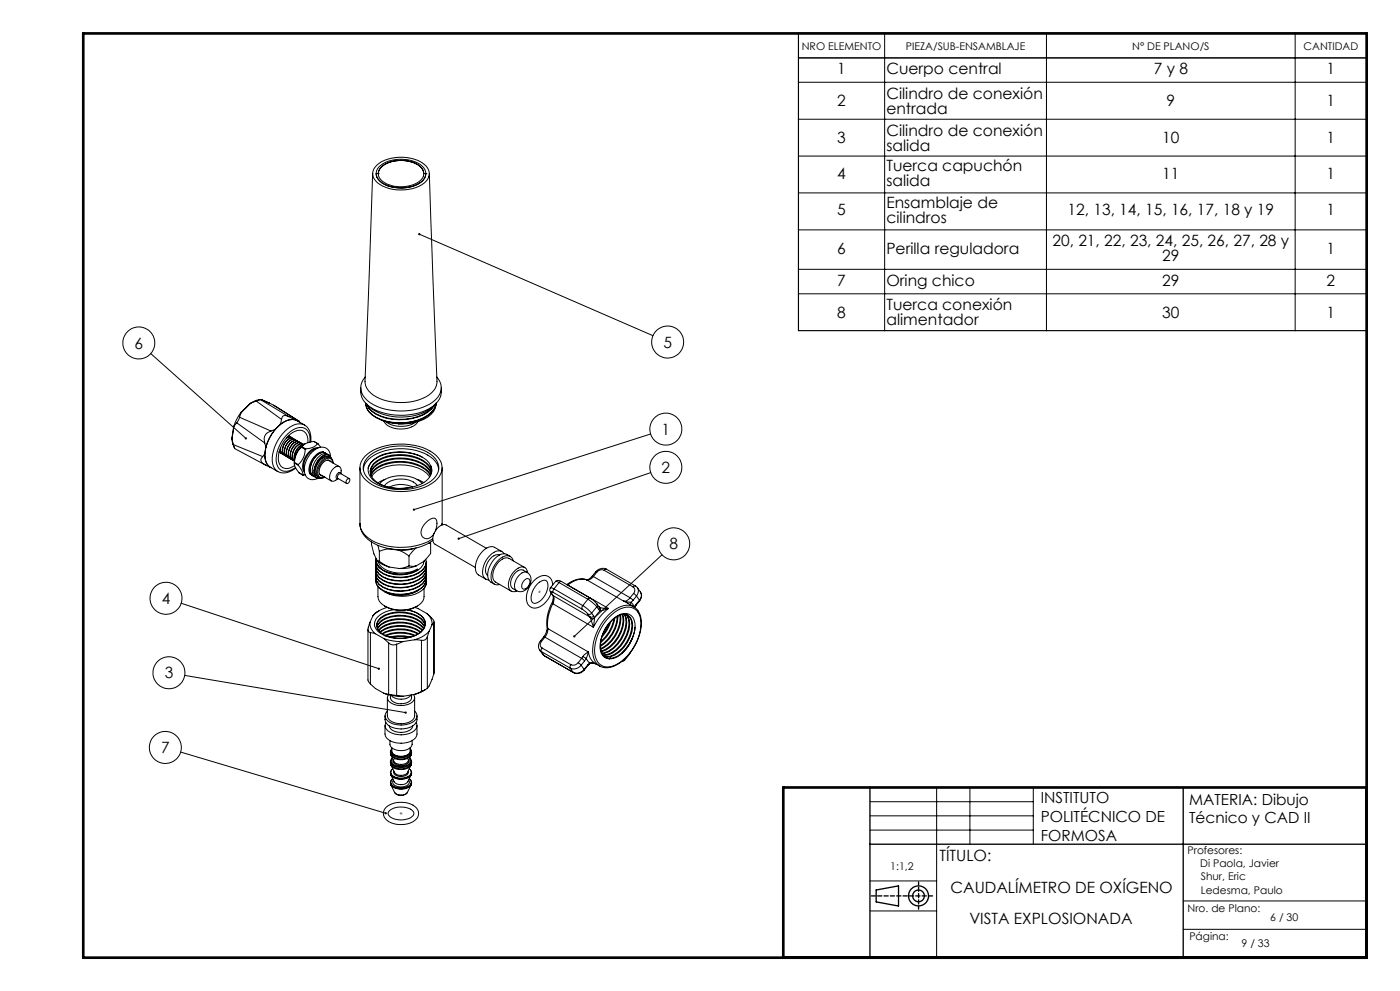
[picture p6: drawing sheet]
<svg xmlns="http://www.w3.org/2000/svg" width="420mm" height="297mm" viewBox="0 0 420 297" stroke-linecap="round" stroke-linejoin="round" font-family="sans-serif">
<g fill="none" stroke="#000" stroke-width=".4">
<path d="M261 236v51M355 236v51M261 253h149M262.9 266.7l6.7-1.2v6l-6.7-1.2z"/>
<circle cx="275.5" cy="268.5" r="3"/>
<circle cx="275.5" cy="268.5" r="1.74"/>
</g>
<g fill="none" stroke="#808080" stroke-width=".3">
<path d="M161.9 177.1l.1 .2-.3 .3zM118 227.8a3.3 3.3 0 0 1 4.8 .4 2.07 2.07 0 0 1-2.7 1.7 1.78 1.78 0 0 1-2.2-1.8z"/>
<circle cx="95.3" cy="138.9" r=".24"/>
<circle cx="120.4" cy="243.8" r=".22"/>
</g>
<g fill="none" stroke="#000" stroke-width=".3">
<path d="M265.4 10v89.1M313.9 10v89.1M388.5 10v89.1M410 17.4h-170.5M239.5 24.7h170.5M239.5 35.7h170.5M111.8 52l-2.3 62.3a6 6 0 0 0 4.5 5.2 16.2 16.2 0 0 0 15.4-1.7 4.4 4.4 0 0 0 1.7-3.5l-2.3-62.3M112.9 52h.1M112.9 52a5 5 0 0 0 4.4 4 10.5 10.5 0 0 0 9.6-2l.7-1.2M113 49.6a12.1 12.1 0 0 1 14.7 0 3.4 3.4 0 0 1-1.1 5.7 12.9 12.9 0 0 1-13.4-.6 3.2 3.2 0 0 1-.2-5.1zM113.5 52h.1M113.5 52a4.4 4.4 0 0 1 3.9-3.5 9.6 9.6 0 0 1 9.1 1.8l.4 .6 .2 1.1"/>
<path d="M113.7 50a10.8 10.8 0 0 1 12.9-.3 3.1 3.1 0 0 1-1 5.4 11.2 11.2 0 0 1-11.6-.8 2.81 2.81 0 0 1-.3-4.3zM114.3 50.2a9.6 9.6 0 0 1 12.2 .1 2.85 2.85 0 0 1-1.5 4.6 9.9 9.9 0 0 1-10.9-1.2 2.56 2.56 0 0 1 .2-3.5zM127.1 52h.1M127.8 52h.1M127.8 52l-.2 .8M239.5 46.8h170.5M239.5 57.8h170.5M125.8 70.2l70.1 30.4M239.5 68.9h170.5M239.5 80.7h170.5M239.5 88h170.5M45.2 106l28.6 25.4"/>
<path d="M78.1 119.8l-1.2 .4M78.1 119.8l8.6 5.1M78.1 119.8h.3M78.2 119.7a6.3 6.3 0 0 0-3.2 1.3M78.4 119.8h.1M78.4 119.8l2.3 1M108.2 116.2a6.1 6.1 0 0 0 3.9 6.4 18.6 18.6 0 0 0 17.8-.8 5.7 5.7 0 0 0 2.5-5.6M109.6 113a4.6 4.6 0 0 0 .6 7.1 18 18 0 0 0 19.7 .4 4.7 4.7 0 0 0 1.2-7.5M69.6 131.3v.3M69.6 131.3l.1 1.4 .6 1.5M69.6 131.3h.1M69.6 131.6l.4 1.6"/>
<path d="M70 133.2l8.8 3.6M70 133.2l.4 1.2 9.1 4.9M70.1 127.8l-.5 3.5M70.2 127.7l-.1 .1M70.2 127.7l-.6 3.9M71 126.7l8.4 6M71 126.7l-.8 1M71.9 125.1l9.4 4.1M71.9 125.1l-.9 1.6M72.3 123.7l-.4 1.4M72.4 123.5l-1.6 2.6-.7 1.7M72.4 123.5l-.1 .2"/>
<path d="M75 121l-2.6 2.5M75 121h.1M75.2 120.9l-.2 .1M75.2 120.9l-2.9 2.8M76.9 120.2l7.6 5.5M76.9 120.2l-1.7 .7M78.8 136.8l-.6 1.1a2.67 2.67 0 0 0 2.1 1.8l.6 .3M79.4 132.7l.3 1.5M79.4 136l-.6 .8M79.4 136a4.4 4.4 0 0 0 1.5 4M79.7 134.2l-.3 1.8M80.6 120.7l1.5 .8"/>
<path d="M80.9 140l.4 .2M81.3 129.2a2.58 2.58 0 0 0-1.9 3.5M82.1 121.5l7.6 4.7M82.1 121.5l7.6 4.8M82.6 128.6l-1.3 .6M82.6 128.6a12.8 12.8 0 0 0-2.9 5.6M83.7 135.5l.3 .1M83.7 135.4l.5 .4M83.8 135.3l.8 .7M84 127.3l-1.4 1.3M84.1 134.3l.2 1.5 .5 .3M84.2 135.8v.1"/>
<path d="M84.2 134.1v1l.3 .7 .6 .5M84.5 125.7l-.5 1.6M84.7 136.2h.1M85.3 136.5h.1M85.9 136.8l.1 .1M86.5 137.2h.1M86.5 130.7l.5 .2M86.6 130.6l.1 .1M86.7 124.9l-.9-.3h-.8l-.5 1.1M86.7 124.9l1.7 .8M86.7 130.7h.1M87.1 137.5h.1"/>
<path d="M87.4 131.1l-.9-.2-.4 .3M87.6 131.3l-.4-.3h-.6l-.7 .3M88 131.4h-.1a1.85 1.85 0 0 0-2.2 1 3.6 3.6 0 0 0-.8 3.7l.5 .4M88.2 131.6l-.4-.3a3.1 3.1 0 0 0-3 3.1v1l.2 .8 .7 .4M88.3 138.7l.4 1.6 1 1.4M88.3 138.7l1.2 .7M88.3 138.6v.1M88.3 138.6l1.2 .6M88.4 125.7a5.5 5.5 0 0 0-4.4 1.6M88.4 125.7l1 .5M88.6 131.7h-.1a1.88 1.88 0 0 0-2.3 1 3 3 0 0 0-.3 4.1M88.8 132l-.4-.3a3 3 0 0 0-3 3.1l-.1 .9 .3 .8 .7 .4"/>
<path d="M89.1 132.1v-.1a1.87 1.87 0 0 0-2.3 1.1 3.1 3.1 0 0 0-.3 4.1M89.4 132.3l-.4-.3a3.5 3.5 0 0 0-2.8 4.8l.7 .5M89.4 126.2h.3M89.4 126.2l.3 .2M89.5 139.2v.2M89.5 139.4l1.2 2 .2 1M89.6 132.4l-.1-.1a2.74 2.74 0 0 0-2.7 2.1 2.36 2.36 0 0 0 .3 3.1M89.7 132.4h.1M89.7 126.2l.2 .3M90 132.6l-.4-.2a3.6 3.6 0 0 0-2.8 4.8l.7 .5M90.2 132.7l-.1-.1a3.1 3.1 0 0 0-3 3.1 1.74 1.74 0 0 0 .7 2.2M90.3 132.7h.1"/>
<path d="M90.5 134.1a6.1 6.1 0 0 0-2.2 4.5M90.5 134.1l1.1 .6M90.6 133l-.4-.3a2.74 2.74 0 0 0-2.7 2.1 2.38 2.38 0 0 0 .4 3.2h.2M90.6 133.9l-.1 .2M90.6 133.9l1.1 .6M90.8 133.1h.1M90.8 133.1l-.1-.1a3.5 3.5 0 0 0-2.8 4.8l.4 .3M90.9 133.4a3.8 3.8 0 0 0-2.5 4.3M91 133.3a3.6 3.6 0 0 0-2.6 4.5M91.1 133.3l-.3-.3a3.5 3.5 0 0 0-2.8 4.9l.4 .3M91.4 127.4a7 7 0 0 0-3.7-1.7 8.9 8.9 0 0 0-6.8 5.6 7.9 7.9 0 0 0-.4 8.2l2.8 1.8M91.4 127.4a4.7 4.7 0 0 1 1.8 5"/>
<path d="M91.4 127.4a5.2 5.2 0 0 0-6 1.9 11.7 11.7 0 0 0-3.6 9.8 3.6 3.6 0 0 0 1.5 2.2M91.5 133a6.5 6.5 0 0 0-3.2 6M91.6 134.7a6.2 6.2 0 0 1-2.1 4.5M91.7 134.5l-.1 .2M92.4 132.7a2.83 2.83 0 0 0-3.1-3.7 9 9 0 0 0-5.7 9.6 2.66 2.66 0 0 0 4.5 1.1l.3-.2M93 132.5a3.6 3.6 0 0 0-2.2-4.3 6.7 6.7 0 0 0-5.9 3.4 8.9 8.9 0 0 0-1.6 8.2 3.2 3.2 0 0 0 5.1 .5l.2-.2M94.1 132.3l-1 .2a3.5 3.5 0 0 0-2.5 1.4M94.1 132.3l1.3 .7M94.1 132.3l1.2 .7M95 134.4a5.9 5.9 0 0 0-3.8 6.5M95.3 133a4.4 4.4 0 0 1-3.6 1.5M95.3 133l.9 1.1"/>
<path d="M95.6 134.2a5.3 5.3 0 0 0-4.7 4.7 2.99 2.99 0 0 0 .4 2.6M96.9 135.4l.1 .2M97 135.4l.1 .1M97.3 135.7a2.36 2.36 0 0 0-3 1.1 4.9 4.9 0 0 0-1.2 5.3l.1 .1M97.6 135.7h-.1a2.08 2.08 0 0 0-2.5 .8 5.5 5.5 0 0 0-1.7 5.6l.7 .6M97.8 135.9l-.2-.1a2.91 2.91 0 0 0-3.4 1.7 4.7 4.7 0 0 0-.8 4.6l.8 .6M98.1 136l.1 .1M98.2 136.8a4.7 4.7 0 0 0-3.9 4.3M98.2 136.8a4.5 4.5 0 0 0-3.4 5.5l.9 .9a2.78 2.78 0 0 1-.1-3.9l.4-.7a2.75 2.75 0 0 1 3.2-1.4M98.2 136.8l.5 .1M98.4 137.9l3.4 2M98.4 136.3a2.2 2.2 0 0 0-3.2 1 4.8 4.8 0 0 0-.9 5.5l.5 .2"/>
<path d="M98.7 136.4h.1M98.7 136.4a2.81 2.81 0 0 0-3.4 1.6 4.5 4.5 0 0 0-.5 5.2M98.7 136.9l.5 .3M99.1 136.9a2.7 2.7 0 0 0-1.6-2.8 2.7 2.7 0 0 0-3.1 .8 7.2 7.2 0 0 0-2.8 7.4 2.57 2.57 0 0 0 3.8 1.1M99.2 137.2a1.67 1.67 0 0 1 .7 1.6M99.3 138.4l-.1-.1a1.5 1.5 0 0 0-2.4 .4l-.9 1.7a1.42 1.42 0 0 0 .9 2.3M99.4 137.3l-.5-.8a2.83 2.83 0 0 0-3.5 1.6l-.7 1.2-.4 1.8M99.9 138.7l-.1-.2a1.34 1.34 0 0 0-.8-1.1 1.34 1.34 0 0 0-1.4 .3 4.5 4.5 0 0 0-2 5 1.29 1.29 0 0 0 1.8 .3M109.4 136.8a17.3 17.3 0 0 1 14.8-3.3 11.5 11.5 0 0 1 7.8 4.5 4.8 4.8 0 0 1-1.6 6.3 18.5 18.5 0 0 1-19.8 .3 4.9 4.9 0 0 1-1.2-7.8zM109.9 121a7.6 7.6 0 0 0 6.1 4.4 15.5 15.5 0 0 0 13.5-2.8l.9-1.3M110 121a7.7 7.7 0 0 0 6 4.2 15.2 15.2 0 0 0 13.5-2.8l.7-.9M110 121.1a13.8 13.8 0 0 0 12 3.8 12.3 12.3 0 0 0 8.6-3.8"/>
<path d="M110.6 136.8a16.5 16.5 0 0 1 15.6-2.2 7.1 7.1 0 0 1 5.4 5.2 6 6 0 0 1-4.3 5.5 16.7 16.7 0 0 1-16.7-1.7 4.3 4.3 0 0 1 0-6.8zM114.4 125.9l2.6 .8 2.5 .3M115.1 126.2a6.2 6.2 0 0 0 6.8 2.2l.9-.2a4.2 4.2 0 0 0 2.6-1.8M115.8 126.4a8.2 8.2 0 0 0 8.8 .2M126.6 137a15.2 15.2 0 0 0-14.2 .6l-1.1 1-.8 1.7M129.2 139.6a8.1 8.1 0 0 0-6.1-3.9 13.9 13.9 0 0 0-11 2.1l-.8 .8-.8 1.7M129.2 139.6a4.3 4.3 0 0 1-3 5.5l-3.5 1.1M129.2 139.6l.3 1.5M130.8 121.5a6.6 6.6 0 0 1-5.1 4.8 16.2 16.2 0 0 1-6.1 .7 14.1 14.1 0 0 0 8.3-2.2M130.8 121.2v.1M130.8 120.8a6.9 6.9 0 0 1-5.4 5.1 15.8 15.8 0 0 1-13.8-1.7 4.2 4.2 0 0 1-1.9-3.3v.1M130.8 120.8a6.9 6.9 0 0 1-5.4 5.2 15.8 15.8 0 0 1-13.8-1.6 4.3 4.3 0 0 1-1.9-3.2"/>
<path d="M195.2 130.1l-71 22.6M88.7 140.3a4.9 4.9 0 0 1-5.4 1M89.7 141.7l1.2 .7M91.6 142.3l-.7 .1M92.9 141.7l.2 .5 .6 .2M93.4 142.3h.2M94.3 141.1a2.49 2.49 0 0 0 .5 2.1M94.5 143h.1M94.8 143.2l.6 .2 .8-.1M95.9 142.1l3.5 2M97.5 143l-.3 .2a1.53 1.53 0 0 1-1.6-.2M99.9 140.5a1.3 1.3 0 0 1 1.3-.7 1.3 1.3 0 0 1 1.1 .9v1.3l-.2-.3a1.11 1.11 0 0 0-1.1 .6 1.11 1.11 0 0 0 .2 1.2l.3-.1-.8 .5a1.11 1.11 0 0 1-1.4 .2 1.11 1.11 0 0 1-.4-1.3l.3-1.2z"/>
<path d="M104.2 143.6l.5-.2a.86 .86 0 0 1 .1 1 .86 .86 0 0 1-.9 .4l-.1-.4zM104.8 143.4l-2.6-1.4a.96 .96 0 0 0-.8 1.4l2.6 1.5M108 157a6.8 6.8 0 0 0 4.1 5.8 17.8 17.8 0 0 0 17.8-.9M108 140.2v16.8a6.8 6.8 0 0 0 4.6 5.5 19.3 19.3 0 0 0 17.2-1M109 140.6a7 7 0 0 1 5.4-5.2 17.4 17.4 0 0 1 14.8 1.6 5.5 5.5 0 0 1 2.4 3.6M110.5 140.3a5 5 0 0 0 3.7 5 14.8 14.8 0 0 0 8.5 .9M111.1 141.6a4.1 4.1 0 0 1 2.5-3.6 14.2 14.2 0 0 1 13.9 .6l1 1 1 1.7a4.5 4.5 0 0 0-2.6-3.4 14.2 14.2 0 0 0-13.9 .3 3.5 3.5 0 0 0-.2 6.1 13.4 13.4 0 0 0 9.9 1.9M111.2 141.8a4.8 4.8 0 0 1 3.1-3.4 14 14 0 0 1 13.8 1.4l.9 1.1 .4 .9M111.2 141.9a5.5 5.5 0 0 1 3.8-3.5 13.3 13.3 0 0 1 13.5 2.2l.8 1.4M111.3 142.4a5 5 0 0 1 3-3 14 14 0 0 1 13.8 1.5l1.1 1.5M111.3 142.5a5.4 5.4 0 0 1 3.7-3.1 13.3 13.3 0 0 1 13.5 2.2l.6 .9M111.5 142.8a9.2 9.2 0 0 1 8.2-3.5 10.7 10.7 0 0 1 9.2 3.6"/>
<path d="M115.5 143.7l-2.1 1M123.8 146a8.2 8.2 0 0 0-7.1 0M125.2 143.7l1.9 .9M125.2 145.6a7.1 7.1 0 0 0-9.9 0M126.6 144.9a9.7 9.7 0 0 0-12.8 .1M130.6 159.1a3.4 3.4 0 0 0-.1-3.7 4.6 4.6 0 0 0-4.2 3.8 1.83 1.83 0 0 0 1.1 2.1 1.83 1.83 0 0 0 2.2-.6l.7-.9M132.6 157v.3M132.6 140.2v17.1M195.2 141.6l-57.6 19.8M111.4 162.4a12.1 12.1 0 0 0 1.9 5.7l.5 .1M112.7 167.8a3.2 3.2 0 0 0 2.2 3.2l1.6 .6 2.8 .5M112.8 167.4a2.87 2.87 0 0 0 1.5 3"/>
<path d="M113 167.7a3 3 0 0 0 1.3 2.7M113.2 168a7.3 7.3 0 0 0 3.5 1.9M113.3 163.4l.5 1.8M113.4 175.8v3a3.4 3.4 0 0 0 2 2.8M113.4 168.2a5.2 5.2 0 0 0 4.7 3.4l3.2 .1a8.5 8.5 0 0 0 3.9-1.1l.2 .1a10.7 10.7 0 0 1-6.1 1.4M113.8 168.2l2.9 1.7M113.8 165.2v3M114.3 170.4a9.7 9.7 0 0 0 5 1.7M116.4 164.4l.3 .1M116.7 164.5l-2.9 .7M116.7 164.5l3.1 .5M116.7 169.9l3.1 .5"/>
<path d="M119.8 165l2.9 1.6M122.7 169.6l-2.9 .8M122.7 169.6h2.1M122.7 166.6v3M123.9 164.5l-1.5 .3-2.6 .2M124.8 164.2l-2.1 2.4M124.8 169.6a12.5 12.5 0 0 1-5 .8M127.1 168.3l-2.3 1.3M127.2 168.2a4.4 4.4 0 0 1-3.4 3.5 10.3 10.3 0 0 1-8.7-.7M127.2 176.4a4.4 4.4 0 0 1-1.3 4.7 10.3 10.3 0 0 1-10.5 .5M127.3 176.2a10.3 10.3 0 0 1-11.9 1.2 10.5 10.5 0 0 0 10-.5M127.4 168l-.3 .3"/>
<path d="M127.7 167.6a3.4 3.4 0 0 1-2 4 11.3 11.3 0 0 1-12-.6l-.7-1-.2-1.6M127.8 174.1l-.1 1.3-.4 .8M127.8 173a3.4 3.4 0 0 1-2.1 3.7 11.3 11.3 0 0 1-12-.6l-.7-1-.2-1.6M127.8 172a3.4 3.4 0 0 1-2.1 3.7 11.3 11.3 0 0 1-12-.6l-.7-1-.2-1.6M127.8 171a3.4 3.4 0 0 1-2.1 3.7 11.3 11.3 0 0 1-12-.6l-.7-1.1-.2-1.5M127.8 170a3.4 3.4 0 0 1-2.1 3.6 11.3 11.3 0 0 1-12-.6l-.7-1-.2-1.5M127.8 168.9a3.4 3.4 0 0 1-2.1 3.7 11.3 11.3 0 0 1-12-.6l-.7-1-.2-1.5M127.9 172.5a3.6 3.6 0 0 1-2.2 3.3 11.3 11.3 0 0 1-12-.6 2.85 2.85 0 0 1-1-2.2M127.9 171.4a3.6 3.6 0 0 1-2.2 3.4 11.3 11.3 0 0 1-12-.6 2.85 2.85 0 0 1-1-2.3M127.9 170.4a3.6 3.6 0 0 1-2.2 3.4 11.3 11.3 0 0 1-12-.6 2.85 2.85 0 0 1-1-2.3M127.9 169.4a3.6 3.6 0 0 1-2.2 3.4 11.3 11.3 0 0 1-12-.6 2.85 2.85 0 0 1-1-2.3M127.9 168.4a3.5 3.5 0 0 1-2.2 3.3 11.3 11.3 0 0 1-12-.6 2.85 2.85 0 0 1-1-2.2"/>
<path d="M127.9 173.5a3.6 3.6 0 0 1-2.2 3.3 11.3 11.3 0 0 1-12-.6 2.85 2.85 0 0 1-1-2.2M127.9 174.6l-.6 1.6M128.6 162.8l.6 .1M129.1 162.5l.1 .4M129.2 162.9v3l-2.1 2.4M145.9 164.3l-12.1-7a3 3 0 0 0-3.4 2.3l-.3 .6a2.38 2.38 0 0 0 .4 2.9l12.1 7M149.8 166.3a3.3 3.3 0 0 0-3.5 2.3l-.6 1.4a2.37 2.37 0 0 0 .6 2.5M150.6 165.3l-2.2-1.3a3.5 3.5 0 0 0-4.2 1.9 5.7 5.7 0 0 0-1.2 5.9l2.8 1.8M151.2 165.9a2.01 2.01 0 0 0-3-.4 7 7 0 0 0-3.3 7 1.76 1.76 0 0 0 1.7 1.3M153.1 166.8a3.1 3.1 0 0 0-4.7 .6 6.2 6.2 0 0 0-1.7 6.6l1.6 1M154 168.1a1.97 1.97 0 0 0-3.3-1.1 7 7 0 0 0-3.2 7 1.78 1.78 0 0 0 2.4 1.2M155 177.1l-.1-.1a3.5 3.5 0 0 1 1.2-4.9 1.87 1.87 0 0 1 2.1-.5 2.34 2.34 0 0 0-2.2-.8 4.3 4.3 0 0 0-2.5 5.2l1.5 1.1"/>
<path d="M157.4 173.8a.87 .87 0 0 1 .8-.4 .87 .87 0 0 1 .7 .5 2.25 2.25 0 0 1-1.9 2.7 1.64 1.64 0 0 1 .4-2.8zM157.4 170.1l-4.7-2.7a3.6 3.6 0 0 0-4.1 2.4 3.5 3.5 0 0 0 .1 4.6l4.7 2.8M158.2 171.6a3.2 3.2 0 0 1-1 5.5 2.21 2.21 0 0 1-2.2-.1M158.3 171.7a1.73 1.73 0 0 0-1-1.7 1.73 1.73 0 0 0-1.9 .3 5.7 5.7 0 0 0-2.6 6.3 1.58 1.58 0 0 0 2.2 .5M161.6 174.7a1.59 1.59 0 0 1 2.7 0 5.7 5.7 0 0 1-4 6.1l-.5-.2a4.9 4.9 0 0 1 1.8-5.9zM165.1 176.2l-.2 .6 .3 .7M165.2 177.5l.2 .2M165.2 177.5l.6 .9M165.4 177.7l.6 .8M165.8 178.4l.1 1.3M165.8 175.4a2.75 2.75 0 0 0-1.7-2.8 2.75 2.75 0 0 0-3.1 .7 7.3 7.3 0 0 0-2.7 7.6 2.75 2.75 0 0 0 4.3 .5l1.8-1.8 .9-1.8M165.8 178.4l.2 .1"/>
<path d="M165.9 179.7l-.1 1.2M166 177.5l-.7-.2 .1 .4M166 178.5a2.46 2.46 0 0 1-.2 2.4M166 177.5l8.6 5.1M166 178.5l11 6.4M166.2 176.5l-.3 .7 .1 .3M166.2 176.5l8.6 5M166.7 174.3l.5-.3 1.2 .3M166.7 174.3l-1.6 1.9 1.1 .3M166.7 174.3l1 .3M167.7 174.6l-1.5 1.9M167.7 174.6l8.7 5"/>
<path d="M168.4 174.3l-.7 .3M168.4 174.3l8.7 5M170.3 175.3l12.2 7M170.3 175.3v.1M175.9 173.7l.1 .1M176 173.8a6.1 6.1 0 0 0-5.7 1.5M176 173.8l11 6.3M176.4 179.6l2.6 2.3M176.4 179.6l-1.6 1.9M177.1 179.3l2 1.7M177.1 179.3l-.7 .3M177.7 172.7l-1.3 1a7 7 0 0 0-6.4 1.5"/>
<path d="M177.7 172.7l.3 .1M178 172.8a2.15 2.15 0 0 1-2 1M178 172.8l11 6.3M178.7 171.4l.3 .1M178.7 171.4l-1 1.3M179 171.5l-1 1.3M181.3 170.9a1.88 1.88 0 0 0-2.3 .6M181.3 170.9l8.6 5M182 170.6a2.66 2.66 0 0 0-3.3 .8M182 170.6l-.7 .3M182 170.6l8.6 5M189 179.1l.9 .8"/>
<path d="M189 179.1a1.95 1.95 0 0 1-2 1M189.9 175.9a1.32 1.32 0 0 1 .2 2M189.9 179.9l-.6 .6M190.1 177.9l.9 .7M190.1 177.9l-1.1 1.2M190.6 175.6l.6 .6M190.6 175.6l-.7 .3M191 178.6l-1.1 1.3M191 178.6l.8 1.3M191.2 176.1l.3 1.3-.5 1.2M191.2 176.1l.9 1.3 .3 .8-.1 .9-.5 .8M191.8 179.9l.1 .2"/>
<path d="M191.8 179.9l-1 1.2M192.1 177.4a2.1 2.1 0 0 1-.2 2.7M198.6 166.3l-26.3 24.4M54.4 180.8l59.3 19.6M110.4 188.7v15.1l.7 1.2M111 186.5a3.9 3.9 0 0 0 1.6 3.4M111 186.5a2.85 2.85 0 0 0-.2 3l.3 .1M111.1 189.6l1.5 .3M111.1 189.6v15.4M111.9 184.5l-.9 2M112.6 189.9l2.5 1.4M113 187.6a4 4 0 0 1 3.1-3.3 10.8 10.8 0 0 1 10.7 1.7l.7 1.4a4.9 4.9 0 0 0-4.2-3.6 10.8 10.8 0 0 0-9.1 1.3 2.64 2.64 0 0 0-.1 4.4 10.8 10.8 0 0 0 12.2-.1l.9-1.1"/>
<path d="M113.1 187.9a4.8 4.8 0 0 1 4.2-3.2 11.2 11.2 0 0 1 9.1 1.7l1 1.5M113.6 188.9a9.5 9.5 0 0 1 9.7-2l1.8 .7 1.6 1.3M113.7 189a10.1 10.1 0 0 1 10.9-1.4l2 1.4M113.7 183.1l-1.1 .6-.7 .8M114.1 189.5a10.8 10.8 0 0 1 12 0M114.7 189.9a10.8 10.8 0 0 1 10.8 0M114.9 190a11.2 11.2 0 0 1 10.4 0M115.1 191.3a15.1 15.1 0 0 0 5.9 1M115.1 191.3l1.5 1.4M115.4 181.6a9.8 9.8 0 0 0 9.8 0M115.5 190.4a11.4 11.4 0 0 1 9 0M115.9 190.5a11.7 11.7 0 0 1 8.3 0"/>
<path d="M116.2 182a8.7 8.7 0 0 0-4.3 2.5M116.6 192.7a2.06 2.06 0 0 0 2.4 .4M116.6 192.7v15.4M116.9 190.9a11.9 11.9 0 0 1 6.3 0M117.5 191h.1a12.6 12.6 0 0 1 5 0M118.1 182.7a6.6 6.6 0 0 0-5.7 3.7 2.97 2.97 0 0 0 1.5 3.3 11.5 11.5 0 0 0 12.4-.2l1.1-1.5M119 193.1v15.4M121 192.3l-2 .8M124.4 191.7l2 .2M124.4 191.7l-3.4 .6M124.5 182.1l3.5 1.7M126.3 189.4a10.4 10.4 0 0 0-12.3 0"/>
<path d="M126.4 191.9v15.4M127.1 188.5a9.6 9.6 0 0 0-9.3-2.6 6 6 0 0 0-4.5 2.6M127.1 188.4a7.5 7.5 0 0 0-5.8-2.9 9.8 9.8 0 0 0-7.1 1.6l-1 1.3M127.3 187.9a7.7 7.7 0 0 0-6.8-3.3 7.8 7.8 0 0 0-7.3 3l-.1 .3M127.6 187.1a4.2 4.2 0 0 0-3.1-3.6l-2.3-.7a5.9 5.9 0 0 1 5.4 3.9l-.2 1.3M128 183.8a3.9 3.9 0 0 1 1.6 3.5M128 183.8l1.5 1.4a1.37 1.37 0 0 1 .6 1.4M128.2 190.8a1.42 1.42 0 0 1-1.8 1.1M128.2 190.8v15.5M128.7 189.2a8.8 8.8 0 0 1-4.3 2.5M128.7 189.2l-.5 1.6M129.6 187.3l-.9 1.9"/>
<path d="M130.1 186.6l-.5 .7M130.1 186.6v15.4M130.2 186.4v15.1M161.9 194.8l.5 .5M161.9 194.8l.9 1.2M162.1 192.2a2.12 2.12 0 0 0-.2 2.6M162.1 192.2h.4M162.4 195.3l8.7 4.9M162.4 195.3l.9 1.2M162.5 192.2a1.27 1.27 0 0 0 .1 2M162.6 194.2l-.3 .6 .1 .5M162.6 194.2l8.7 5"/>
<path d="M162.8 196l.6 .6M162.8 196l.5 .5M163.1 190.8l.4 .2M163.1 190.8l-1 1.4M163.3 196.5l.1 .1M163.3 196.5l8.6 5M163.4 196.6l8.6 5M163.5 191l11 6.3M163.5 191l-1 1.2M164 188.9l-.9 1.9M164.3 188.4a3.6 3.6 0 0 1-.8 2.6M164.3 188.4l-.2 .5"/>
<path d="M164.3 188.4l12.2 7M165.8 180.2a13.1 13.1 0 0 0-1.6 8.4M165.8 180.9a12.8 12.8 0 0 0-1.5 7.5M165.8 180.9l12.2 7.1M171.3 199.2l-.3 .7 .1 .3M173.5 198.6a1.8 1.8 0 0 1-2.2 .6M173.5 198.6l.8 .8M174.3 199.4a2.66 2.66 0 0 1-3.2 .8M174.3 199.4l.9 1.2M174.5 197.3l.9 .8M174.5 197.3l-1 1.3M174.6 182.6l1.8 1.5"/>
<path d="M174.8 181.5l1.6 1.1 1.1 1.2M174.8 181.5l-.2 .6v.5M174.9 196.7l-.4 .6M174.9 196.7l1 .6M175.4 198.1l-1.1 1.3M175.9 197.3l.9 1.4M175.9 197.3l-.5 .8M176.3 199.3v.2M176.3 199.3l-1.1 1.3M176.3 199.5l-1 1.3M176.4 184.1l.6 .8M176.5 195.4l-1.6 1.3"/>
<path d="M176.5 195.4l-.6 1.9M176.5 195.4a4.9 4.9 0 0 0 3.4 4.2M176.8 199l.6-.2 1.5 .2M176.8 199l-.5 .5M176.8 198.7l-.5 .6M176.8 198.7l1-.1 1 .4M176.8 198.7v.3M177 184.9l.2 .4M177.2 185.3l.8 2.7M177.5 183.8l-.4 .3h-.7M177.5 183.8l.6 .8M178.1 184.6l-.4 .3h-.7"/>
<path d="M178.1 184.6l.2 .6M178.3 185.2l-.5 .2-.6-.1M178.3 185.2l-.3 2.8M179 181.9l-1.5 1.9M179 181.9l.6 .8M179.1 181l-.1 .9M179.1 181l.6 .9M179.6 182.7l.4 .4M179.7 181.9l.1 .1M179.7 181.9l-.1 .8M180 183.1l-1.7 2.1M181.3 196.7l1.5 .7 .4-.6a10.4 10.4 0 0 0 6.5-10.6 2.76 2.76 0 0 0-4.7-1.3 10.6 10.6 0 0 0-4.7 10.3l.6 1.2 .8 .7 1.1 .3"/>
<path d="M182.5 182.3a16 16 0 0 0-4.5 5.7M182.5 182.3l-2.5 .8M182.5 182.3h-1.7l-1-.3 .4 .6-.2 .5M182.6 185.1a7.3 7.3 0 0 1 6.9-3 5 5 0 0 1 2.7 5.9 15.1 15.1 0 0 1-7.8 11.4 4 4 0 0 1-6-3.4 14.6 14.6 0 0 1 4.2-10.9zM182.8 186.8l-1 2.1-1.1 1.5M183.2 186.4a11.4 11.4 0 0 1-2.6 4.5M184.2 185.5a11.1 11.1 0 0 1-3.9 6.7M184.4 185.3a11.2 11.2 0 0 1-4.2 7.2M185.1 184.7a10.7 10.7 0 0 1-5 8.7M185.3 184.7a10.8 10.8 0 0 1-5.2 9M185.9 184.4a10.5 10.5 0 0 1-5.7 9.9M186.2 184.3a10.5 10.5 0 0 1-6 10.3"/>
<path d="M186.7 184.2a9 9 0 0 1-2.4 8.2l-1.3 1.3-1.4 .9-1.3 .6M186.8 184.2a9 9 0 0 1-2.3 8.3 6.9 6.9 0 0 1-4.1 2.8M187 180.1l2.3 .4M187 180.1l1.4 .8M187.3 184.1a6.3 6.3 0 0 1-.2 5.6 8.8 8.8 0 0 1-6.5 6M187.3 197.9l-.8 .4M187.3 197.6l.1 .3M187.4 184.1a8.4 8.4 0 0 1-2 8.9 6.6 6.6 0 0 1-4.7 2.9M187.8 184.3a4.3 4.3 0 0 1 .7 4.3 10.3 10.3 0 0 1-6.4 7.6l-1.2 .1M187.9 184.3a4.3 4.3 0 0 1 .8 4.4 10.5 10.5 0 0 1-6.4 7.6l-1.4 .1M188.2 193.8h.1M188.2 184.3a4.2 4.2 0 0 1 1.2 4.8 10.4 10.4 0 0 1-6.4 7.6l-1.3 .1-.5-.2"/>
<path d="M188.4 180.8l1.7 1.1M189 195.7l-1.6 2.2M189.3 180.5l1 1.4M189.3 180.5l-.1 .8M189.7 191.3a6.2 6.2 0 0 0-.4-6.8 4.4 4.4 0 0 0-5.6 1.2 11.4 11.4 0 0 0-3.6 9.2 2.85 2.85 0 0 0 2.7 2.5M189.7 191.3a9.7 9.7 0 0 1-6.2 6.1h-.7M189.7 191.3a10.3 10.3 0 0 1-5.8 5.9l-1.3 .1-1.1-.3M190.1 181.9a6.1 6.1 0 0 0-6.8 1.7 15.3 15.3 0 0 0-5.4 13 4.2 4.2 0 0 0 6.2 3.1 14.9 14.9 0 0 0 8.1-14.7l-.8-2-1.1-1M190.1 181.9h.2M190.3 181.9h.1M190.5 188a12.1 12.1 0 0 1-4 7.8M190.8 181.1l-.5 .8"/>
<path d="M190.8 181.1l.1 .2M190.9 181.3l-.5 .8M191.9 180.1l-1 1.2M55.4 202.4l66.3 11.2M111.1 205l1.5 1.3 2.5 1.4M115.1 207.7l1.5 .4M115.1 207.7a15.1 15.1 0 0 0 5.9 1M115.5 214.5a3.1 3.1 0 0 0 3 3.8 6 6 0 0 0 6.5-2l.1-1.8M115.5 217.4v2.6a3.8 3.8 0 0 0 3.9 2.7 5.4 5.4 0 0 0 5.6-2.1l.1-3.2M115.7 216.6a2.07 2.07 0 0 0 1.3 2.9 6.9 6.9 0 0 0 7.7-.9 1.74 1.74 0 0 0 .1-2M116.2 209.1v5.4a3.6 3.6 0 0 0 4.1 2.4 3.6 3.6 0 0 0 4.1-2.4v-5.4M116.2 213.1a2.02 2.02 0 0 0 .8 3.4 6.9 6.9 0 0 0 7.7-.8 1.81 1.81 0 0 0-.3-2.6"/>
<path d="M116.6 208.1l2.4 .4M116.8 217.6a3.1 3.1 0 0 0 3.5 1.9l1.5-.2a2.46 2.46 0 0 0 2-1.7M119 208.5l2 .2M123.3 208.3a4.3 4.3 0 0 1-6 .1M123.5 208.3a2.16 2.16 0 0 1-2.5 2.6 3.1 3.1 0 0 1-3.9-1.8v-.8M124.1 208.2a1.66 1.66 0 0 1-.8 2.5 5.7 5.7 0 0 1-6.8-.8 1.53 1.53 0 0 1 0-1.7M124.4 208.1l-3.4 .6M126.4 207.3l-2 .8M127.5 206.7l-3.1 1.4M128.2 206.3l-1.8 1M130.1 202a8.1 8.1 0 0 1-1.9 4.3M130.2 201.5l-.1 .5"/>
<path d="M171.1 200.2l.8 1.3M171.9 201.5l.1 .1M175.2 200.6a2.79 2.79 0 0 1-3.3 .9M175.2 200.6l.1 .2M175.3 200.8l-.3 .3a2.5 2.5 0 0 1-3 .5M54.2 225.4l61.5 18.3M117 222a2.39 2.39 0 0 0 2.6 2.9 3.4 3.4 0 0 0 4-1.8v-1.1M117.1 231.6a2.95 2.95 0 0 0 3.6 1.8 2.29 2.29 0 0 0 2.7-1.8l-.1 .7M117.1 234.6a2.95 2.95 0 0 0 3.6 1.8 2.29 2.29 0 0 0 2.7-1.9l-.1 .8M117.1 225.6a2.92 2.92 0 0 0 3.6 1.9l.7-.1a2.14 2.14 0 0 0 2.1-1.8M117.1 228.6a3.6 3.6 0 0 0 5 1.5 1.85 1.85 0 0 0 1.4-1.5M117.1 225.2v.4"/>
<path d="M117.1 228.2v.4M117.1 231.5v.1M117.1 234.5v.1M117.2 225.6l.1 .8M117.2 228.6a1.99 1.99 0 0 0 2 1.9h2.2a2.55 2.55 0 0 0 1.9-1.1M117.2 231.6l.1 .7M117.2 234.6l.1 .7M117.3 226.3l.8 1.8a2.91 2.91 0 0 0 4.3 0l.9-1.7M117.3 229.3l1.1 2.2a2.65 2.65 0 0 0 3.8 0l1.1-2.1M117.3 232.3l1 2a2.81 2.81 0 0 0 4 0l1-2M117.3 235.3l1.1 2.2M117.3 226.4a4.1 4.1 0 0 0 6 0"/>
<path d="M117.3 232.3a4.2 4.2 0 0 0 6 0M117.3 235.3a4.2 4.2 0 0 0 6 0M117.5 224.1a2.07 2.07 0 0 0 2.5 2.6h.7a2.15 2.15 0 0 0 2.3-2.6M117.5 224.4a1.45 1.45 0 0 0-.2 1.5 1.45 1.45 0 0 0 1.3 .9 4.2 4.2 0 0 0 4.7-1 1.2 1.2 0 0 0-.3-1.4M117.5 224.5a1.5 1.5 0 0 0 1.4 2.1 3.5 3.5 0 0 0 4.3-1.3l-.2-.8M117.7 227.2a1.45 1.45 0 0 0-.5 1.6 1.45 1.45 0 0 0 1.4 1 4.2 4.2 0 0 0 4.7-1.1 1.26 1.26 0 0 0-.4-1.5M117.7 227.2a1.26 1.26 0 0 0 .7 2.1 4.2 4.2 0 0 0 4.7-.7 1.16 1.16 0 0 0-.2-1.4M117.8 230.4a1.41 1.41 0 0 0-.5 1.6 1.41 1.41 0 0 0 1.3 .9 4 4 0 0 0 4.6-1 1.15 1.15 0 0 0-.4-1.5 1.42 1.42 0 0 1 .6 1.6 1.42 1.42 0 0 1-1.3 1 4.2 4.2 0 0 1-4.8-.9 1.3 1.3 0 0 1 .5-1.7zM117.8 233.4a1.41 1.41 0 0 0-.5 1.5 1.41 1.41 0 0 0 1.3 1 4 4 0 0 0 4.6-1 1.15 1.15 0 0 0-.4-1.5 1.42 1.42 0 0 1 .6 1.6 1.42 1.42 0 0 1-1.3 1 4.2 4.2 0 0 1-4.8-1 1.3 1.3 0 0 1 .5-1.6zM117.9 227.7a1.59 1.59 0 0 0 1.8 1.7h.6a2.16 2.16 0 0 0 2.4-1.4v-.3M118 233.8a1.22 1.22 0 0 0 1.1 1.9 2.82 2.82 0 0 0 3.7-1.3l-.2-.6M118.1 231.1v.1a1.55 1.55 0 0 0 1.9 1.5l1.2-.1a1.24 1.24 0 0 0 1.2-1.5"/>
<path d="M118.4 237.5a2.73 2.73 0 0 0 3.8 0M118.4 237.5h.1M118.4 237.5a2.49 2.49 0 0 0 3.8 0M122.2 237.5h.1M123.3 235.3l-1.1 2.2M123.4 225.6l-.1 .8M123.4 228.6l-.1 .8M123.5 225.2v.4M123.5 228.2v.4M281 236v51M291 236v17M310 236v17"/>
<path d="M115.7 242a7.3 7.3 0 0 1 9.2 .1 2.62 2.62 0 0 1-1 4.2 7.4 7.4 0 0 1-8.3-.9 2.39 2.39 0 0 1 .1-3.4zM116.7 243.1a5.7 5.7 0 0 1 7.3 .2l.1 .3a2.66 2.66 0 0 1-2.9 2.1 4.5 4.5 0 0 1-4.7-1.7zM261 240.3h49M261 244.5h49M261 248.8h49M261 264h20M261 273h20M355 270h55M355 278.5h55"/>
<circle cx="41.6" cy="102.8" r="4.8"/>
<circle cx="200.3" cy="102.5" r="4.8"/>
<circle cx="199.8" cy="128.6" r="4.8"/>
<circle cx="199.8" cy="140.1" r="4.8"/>
<circle cx="49.8" cy="179.3" r="4.8"/>
<circle cx="202.1" cy="163" r="4.8"/>
<circle cx="50.7" cy="201.6" r="4.8"/>
<circle cx="49.6" cy="224" r="4.8"/>
</g>
<path d="M239.5 10h170.5v89.1h-170.5z" fill="none" stroke="#000" stroke-width=".35"/>
<path d="M275.6 264.3v8.2" fill="none" stroke="#000" stroke-width=".4" stroke-dasharray="1.3 .6" stroke-dashoffset=".4"/>
<path d="M279.8 268.5h-18.4" fill="none" stroke="#000" stroke-width=".4" stroke-dasharray="1.3 .6"/>
<path d="M25 10h385v277h-385zM410 236h-175v51" fill="none" stroke="#000" stroke-width=".8"/>
<path d="M125.6 69.9l.2 .3-.3-.2a.34 .34 0 0 0 .3 .5 .34 .34 0 0 0 .3-.5 .34 .34 0 0 0-.5-.1zM73.6 131.1l-.1 .5h.5l-.2-.2 .2 .2v-.4zM124 152.5l-.1 .4 .3-.2-.3 .2a.34 .34 0 0 0 .4 .1 .34 .34 0 0 0 .2-.5 .34 .34 0 0 0-.5 0zM137.3 161.2v.3l.3-.1-.3 .1a.35 .35 0 0 0 .5 .3 .35 .35 0 0 0 .1-.6 .35 .35 0 0 0-.6 0zM115.5 243.4l-.1 .5 .6 .1-.3-.3 .3 .1-.1-.4zM121.5 213.3l-.1 .4 .5 .2 .1-.3h-.3h.3v-.2zM113.5 200.1l-.1 .6h.4l.2-.2-.3-.1 .3 .1v-.2zM172.1 190.4l-.1 .5 .3-.2-.3 .3a.33 .33 0 0 0 .5 0 .33 .33 0 0 0 .1-.5 .33 .33 0 0 0-.5-.1z" fill="#000"/>
<g font-size="4.7">
<text x="251.2" y="22.2">1</text>
<text x="265.9" y="22.2">Cuerpo central</text>
<text x="346.1" y="22.2">7 y 8</text>
<text x="398" y="22.2">1</text>
<text x="265.9" y="29.6">Cilindro de conexión</text>
<text x="251.2" y="31.9">2</text>
<text x="265.9" y="34.1">entrada</text>
<text x="350" y="31.9">9</text>
<text x="398" y="31.9">1</text>
<text x="265.9" y="40.6">Cilindro de conexión</text>
<text x="251.2" y="42.9">3</text>
<text x="265.9" y="45.2">salida</text>
<text x="348.7" y="42.9">10</text>
<text x="398" y="42.9">1</text>
<text x="251.2" y="53.5">4</text>
<text x="265.9" y="51.3">Tuerca capuchón</text>
<text x="348.7" y="53.5">11</text>
<text x="398" y="53.5">1</text>
<text x="265.9" y="55.8">salida</text>
<text x="251.2" y="64.6">5</text>
<text x="265.9" y="62.3">Ensamblaje de</text>
<text x="320.3" y="64.6">12, 13, 14, 15, 16, 17, 18 y 19</text>
<text x="398" y="64.6">1</text>
<text x="265.9" y="66.8">cilindros</text>
<text x="251.2" y="76">6</text>
<text x="265.9" y="76">Perilla reguladora</text>
<text x="315.7" y="73.8">20, 21, 22, 23, 24, 25, 26, 27, 28 y</text>
<text x="398" y="76">1</text>
<text x="348.7" y="78.3">29</text>
<text x="251.2" y="85.6">7</text>
<text x="265.9" y="85.6">Oring chico</text>
<text x="348.7" y="85.6">29</text>
<text x="398" y="85.6">2</text>
<text x="251.2" y="95.2">8</text>
<text x="265.9" y="93">Tuerca conexión</text>
<text x="348.7" y="95.2">30</text>
<text x="398" y="95.2">1</text>
<text x="265.9" y="97.5">alimentador</text>
<text x="40.4" y="104.4">6</text>
<text x="199" y="104.2">5</text>
<text x="198.5" y="130.3">1</text>
<text x="198.5" y="141.7">2</text>
<text x="200.8" y="164.7">8</text>
<text x="48.5" y="181">4</text>
<text x="49.4" y="203.3">3</text>
<text x="48.3" y="225.7">7</text>
<text x="281.8" y="257.9">TÍTULO:</text>
<text x="285.2" y="267.6">CAUDALÍMETRO DE OXÍGENO</text>
<text x="290.8" y="277.1">VISTA EXPLOSIONADA</text>
</g>
<g font-size="4.6">
<text x="312.2" y="240.8">INSTITUTO</text>
<text x="356.7" y="241.1">MATERIA: Dibujo</text>
<text x="312.2" y="246.4">POLITÉCNICO DE</text>
<text x="312.2" y="252">FORMOSA</text>
<text x="356.7" y="246.7">Técnico y CAD II</text>
</g>
<g font-size="3.2">
<text x="240.5" y="15">NRO ELEMENTO</text>
<text x="271.7" y="15">PIEZA/SUB-ENSAMBLAJE</text>
<text x="339.7" y="15">N° DE PLANO/S</text>
<text x="391.1" y="15">CANTIDAD</text>
<text x="356.3" y="255.9">Profesores:</text>
<text x="267.1" y="260.7">1:1,2</text>
<text x="360.1" y="260">Di Paola, Javier</text>
<text x="360.3" y="263.9">Shur, Eric</text>
<text x="360.3" y="268">Ledesma, Paulo</text>
<text x="356.3" y="273.3">Nro. de Plano:</text>
<text x="381.1" y="275.9">6 / 30</text>
<text x="356.8" y="281.9">Página:</text>
<text x="372.5" y="283.8">9 / 33</text>
</g>
</svg>
